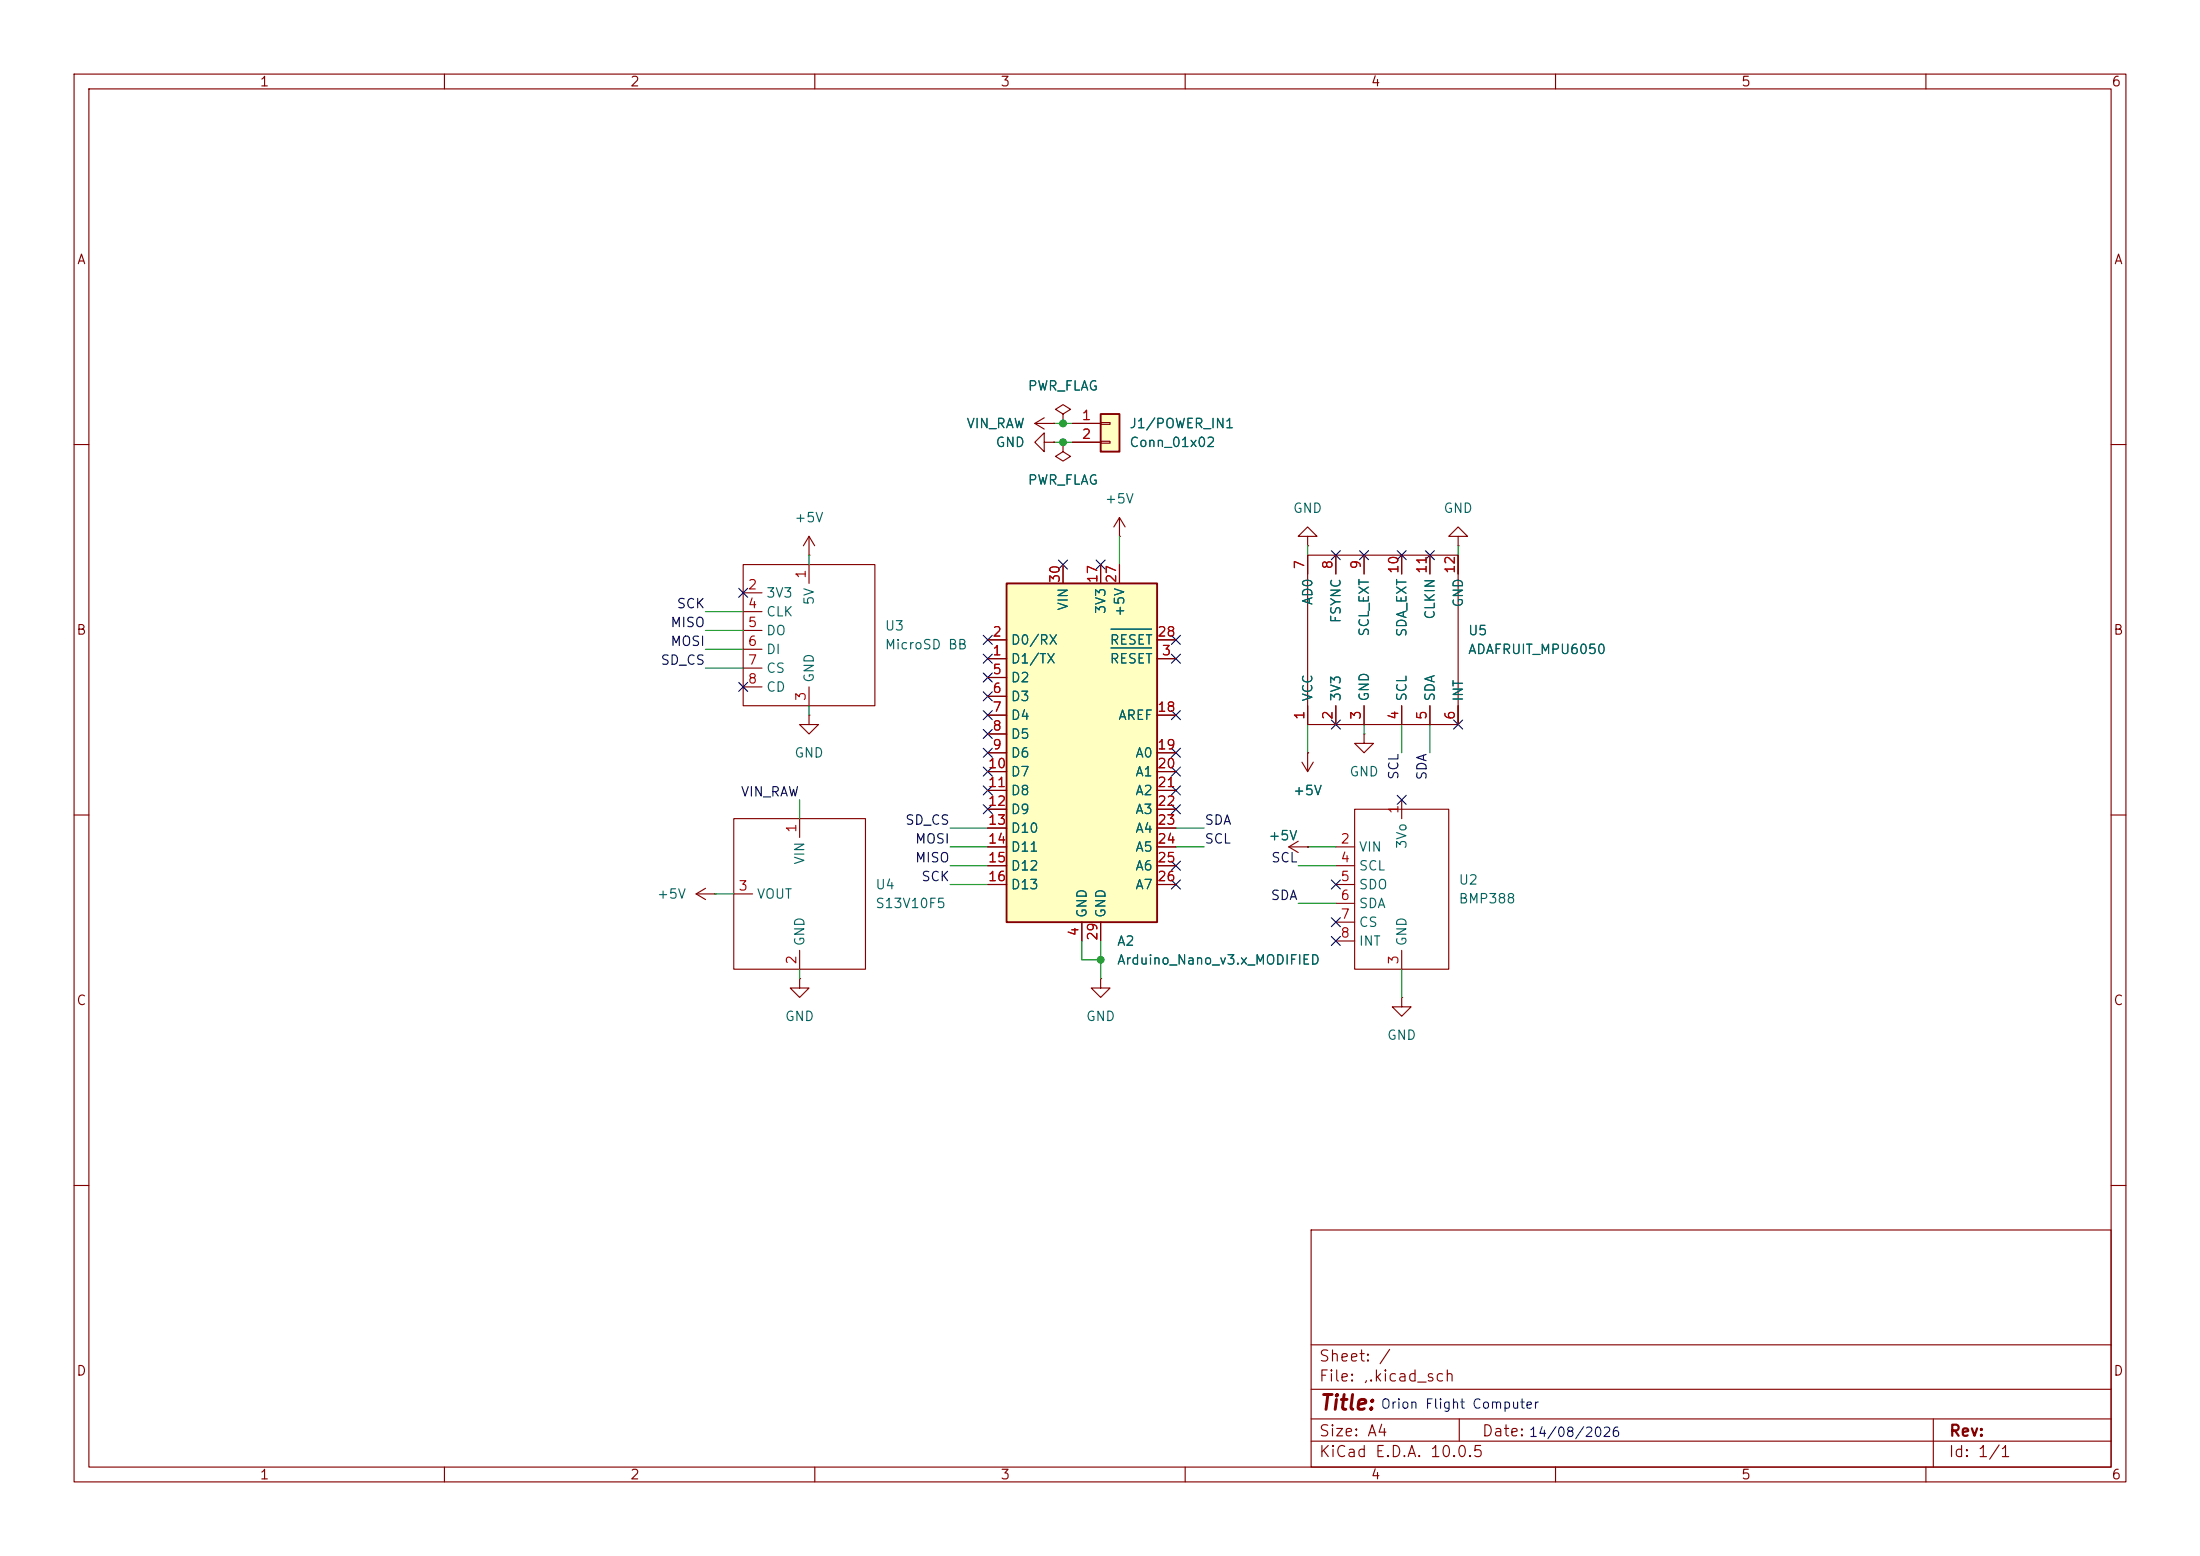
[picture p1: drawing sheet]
<svg xmlns="http://www.w3.org/2000/svg" width="297mm" height="210mm" viewBox="0 0 297 210" stroke-linecap="round" stroke-linejoin="round" font-family="sans-serif">
<g fill="none" stroke="#840000" stroke-width=".15">
<path d="M10 10h277v190h-277zM12 12h273v186h-273zM60 10v2M110 10v2M160 10v2M210 10v2M260 10v2M143.5 59.7v1.3l1 .6-1 .6-1-.6 1-.6M143.5 59.7h.1M10 60h2M196.8 72.4h1.3l-1.3-1.3-1.2 1.3h1.2v1.3M196.8 73.7h.1"/>
<path d="M285 60h2M10 110h2M174 114.3l1.3 .8M174 114.3h2.5M175.3 113.5l-1.3 .8M175.8 102.9l.7 1.2M176.5 114.3h.1M176.5 101.6h.1M176.5 101.6v2.5M177.3 102.9l-.8 1.2M285 110h2M148.6 132.1v1.3h1.3l-1.3 1.2-1.3-1.2h1.3"/>
<path d="M148.6 132.1h.1M189.2 134.6v1.3h1.3l-1.3 1.3-1.2-1.3h1.2M189.2 134.6h.1M10 160h2M177 166h108v32h-108zM285 160h2M60 198v2M110 198v2M160 198v2M177 194.5h108M177 191.5h108M177 187.5h108"/>
<path d="M177 181.5h108M197 191.5v3M210 198v2M260 198v2M261 191.5v6.5"/>
</g>
<path d="M148.6 55.9h2.5v5.1h-2.5z" fill="#ffffc2"/>
<path d="M148.6 55.9h2.5v5.1h-2.5z" fill="none" stroke="#840000" stroke-width=".25"/>
<g fill="none" stroke="#840000" stroke-width=".15">
<path d="M139.7 57.2h2.5M139.7 57.2l1.3 .7M141 59.7v-1.3l-1.3 1.3 1.3 1.3v-1.3h1.2M141 56.4l-1.3 .8M142.2 59.7h.1M142.2 57.2h.1M143.5 55.9l1-.7-1-.6-1 .6 1 .7v1.3M143.5 57.2h.1M144.8 57.2h3.8M144.8 59.7h3.8M148.6 57h1.3v.3h-1.3zM148.6 59.6h1.3v.2h-1.3z"/>
<path d="M100.3 76.2h17.8v19.1h-17.8zM109.2 74.9h.1M109.2 72.4l-.7 1.3M109.2 72.4l.8 1.3M109.2 72.4v2.5M109.2 76.2v2.5M151.1 72.4h.1M151.1 69.9l-.7 1.2M151.1 69.9l.8 1.2M151.1 69.9v2.5M176.5 74.9h20.3v22.9h-20.3zM176.5 72.4h1.3l-1.3-1.3-1.2 1.3h1.2v1.3"/>
<path d="M176.5 73.7h.1M176.5 74.9v2.6M180.3 74.9v2.6M184.1 74.9v2.6M189.2 74.9v2.6M193 74.9v2.6M196.8 74.9v2.6M100.3 80h2.6M100.3 82.6h2.6M100.3 85.1h2.6M100.3 87.6h2.6M100.3 90.2h2.6"/>
<path d="M100.3 92.7h2.6M109.2 96.5v1.3h1.3l-1.3 1.3-1.3-1.3h1.3M109.2 96.5h.1M109.2 92.7v2.6M176.5 95.3v2.5M180.3 95.3v2.5M184.1 99.1v1.2h1.3l-1.3 1.3-1.2-1.3h1.2M184.1 99.1h.1M184.1 95.3v2.5M189.2 95.3v2.5M193 95.3v2.5M196.8 95.3v2.5"/>
<path d="M95.2 119.9l-1.2 .8M99.1 110.5h17.7v20.3h-17.7zM107.9 110.5v2.5M94 120.7l1.2 .7M94 120.7h2.5M96.5 120.7h.1M99.1 120.7h2.5M107.9 132.1v1.3h1.3l-1.3 1.2-1.2-1.2h1.2M107.9 132.1h.1M107.9 128.3v2.5"/>
</g>
<path d="M135.9 78.7h20.3v45.8h-20.3z" fill="#ffffc2"/>
<path d="M135.9 78.7h20.3v45.8h-20.3z" fill="none" stroke="#840000" stroke-width=".25"/>
<g fill="none" stroke="#840000" stroke-width=".15">
<path d="M142.2 59.7h.1M142.2 57.2h.1M143.5 57.2h.1M143.5 59.7h.1M144.8 57.2h3.8M144.8 59.7h3.8M143.5 76.2v2.5M148.6 76.2v2.5M151.1 76.2v2.5M176.5 74.9v2.6M180.3 74.9v2.6M184.1 74.9v2.6"/>
<path d="M189.2 74.9v2.6M193 74.9v2.6M196.8 74.9v2.6M133.3 88.9h2.6M133.3 86.4h2.6M133.3 91.4h2.6M133.3 94h2.6M133.3 96.5h2.6M133.3 99.1h2.6M156.2 88.9h2.5M156.2 86.4h2.5M156.2 96.5h2.5"/>
<path d="M176.5 95.3v2.5M180.3 95.3v2.5M184.1 95.3v2.5M189.2 95.3v2.5M193 95.3v2.5M196.8 95.3v2.5M133.3 101.6h2.6M133.3 104.1h2.6M133.3 106.7h2.6M133.3 109.2h2.6M133.3 111.8h2.6M133.3 114.3h2.6"/>
<path d="M133.3 116.8h2.6M133.3 119.4h2.6M156.2 101.6h2.5M156.2 104.1h2.5M156.2 106.7h2.5M156.2 109.2h2.5M156.2 111.8h2.5M156.2 114.3h2.5M156.2 116.8h2.5M156.2 119.4h2.5M176.5 114.3h.1M176.5 101.6h.1"/>
<path d="M180.3 114.3h2.6M180.3 116.8h2.6M180.3 119.4h2.6M182.9 109.2h12.7v21.6h-12.7zM189.2 108v2.5M146 124.5v2.5M148.6 124.5v2.5M180.3 121.9h2.6M180.3 124.5h2.6M180.3 127h2.6M189.2 128.3v2.5"/>
</g>
<path d="M150 87.5h5.5M150 84.9h5.5" fill="none" stroke="#006464" stroke-width=".15"/>
<g fill="none" stroke="#009600" stroke-width=".15">
<path d="M142.2 59.7h2.6M142.2 57.2h2.6M109.2 74.9v1.3M151.1 72.4v3.8M176.5 73.7v1.2M196.8 73.7v1.2M95.2 85.1h5.1M95.2 82.6h5.1M95.2 87.6h5.1M95.2 90.2h5.1M109.2 95.3v1.2M176.5 97.8v3.8"/>
<path d="M184.1 97.8v1.3M189.2 97.8v3.8M193 97.8v3.8M107.9 108v2.5M128.3 116.8h5M128.3 111.8h5M128.3 114.3h5M128.3 119.4h5M158.7 111.8h3.9M158.7 114.3h3.9M175.3 116.8h5M176.5 114.3h3.8"/>
<path d="M96.5 120.7h2.6M107.9 130.8v1.3M146 127v2.5h2.6M148.6 127v5.1M175.3 121.9h5M189.2 130.8v3.8"/>
</g>
<g fill="none" stroke="#000084" stroke-width=".15">
<path d="M99.7 79.4l1.2 1.2M100.9 79.4l-1.2 1.2M142.9 75.6l1.2 1.2M144.1 75.6l-1.2 1.2M148 75.6l1.2 1.2M149.2 75.6l-1.2 1.2M179.7 74.3l1.2 1.2M180.9 74.3l-1.2 1.2M183.5 74.3l1.3 1.2M184.8 74.3l-1.3 1.2M188.6 74.3l1.2 1.2M189.8 74.3l-1.2 1.2"/>
<path d="M192.4 74.3l1.2 1.2M193.6 74.3l-1.2 1.2M99.7 92.1l1.2 1.2M100.9 92.1l-1.2 1.2M132.7 90.8l1.3 1.2M132.7 93.4l1.3 1.2M132.7 95.9l1.3 1.2M132.7 98.5l1.3 1.2M132.7 85.8l1.3 1.2M132.7 88.3l1.3 1.2M134 90.8l-1.3 1.2M134 85.8l-1.3 1.2"/>
<path d="M134 93.4l-1.3 1.2M134 95.9l-1.3 1.2M134 98.5l-1.3 1.2M134 88.3l-1.3 1.2M158.1 95.9l1.3 1.2M158.1 85.8l1.3 1.2M158.1 88.3l1.3 1.2M159.4 95.9l-1.3 1.2M159.4 85.8l-1.3 1.2M159.4 88.3l-1.3 1.2M179.7 97.2l1.2 1.2M180.9 97.2l-1.2 1.2"/>
<path d="M196.2 97.2l1.3 1.2M197.5 97.2l-1.3 1.2M132.7 106.1l1.3 1.2M132.7 108.6l1.3 1.2M132.7 101l1.3 1.2M132.7 103.5l1.3 1.2M134 106.1l-1.3 1.2M134 108.6l-1.3 1.2M134 101l-1.3 1.2M134 103.5l-1.3 1.2M158.1 108.6l1.3 1.2M158.1 103.5l1.3 1.2"/>
<path d="M158.1 106.1l1.3 1.2M158.1 101l1.3 1.2M158.1 118.8l1.3 1.2M158.1 116.2l1.3 1.2M159.4 108.6l-1.3 1.2M159.4 103.5l-1.3 1.2M159.4 106.1l-1.3 1.2M159.4 101l-1.3 1.2M159.4 118.8l-1.3 1.2M159.4 116.2l-1.3 1.2M179.7 118.8l1.2 1.2M180.9 118.8l-1.2 1.2"/>
<path d="M188.6 107.3l1.2 1.3M189.8 107.3l-1.2 1.3M179.7 123.9l1.2 1.2M179.7 126.4l1.2 1.2M180.9 123.9l-1.2 1.2M180.9 126.4l-1.2 1.2"/>
</g>
<g fill="#009600" stroke="#009600" stroke-width=".14">
<circle cx="148.6" cy="129.5" r=".46"/>
<circle cx="143.5" cy="57.2" r=".46"/>
<circle cx="143.5" cy="59.7" r=".46"/>
</g>
<text font-size="2" fill="#840000" x="178" y="190.8">Title:</text>
<g font-size="1.5" fill="#840000">
<text x="178" y="184.1">Sheet: /</text>
<text x="178" y="186.8">File: ,.kicad_sch</text>
<text x="178" y="197">KiCad E.D.A. 10.0.5</text>
<text x="178" y="194.2">Size: A4</text>
<text x="200" y="194.2">Date:</text>
<text x="263" y="197">Id: 1/1</text>
<text x="263" y="194.2">Rev:</text>
</g>
<g font-size="1.3" fill="#840000">
<text x="35" y="12">1</text>
<text x="85" y="12">2</text>
<text x="135" y="12">3</text>
<text x="185" y="12">4</text>
<text x="235" y="12">5</text>
<text x="285" y="12">6</text>
<text x="10.3" y="36">A</text>
<text x="285.3" y="36">A</text>
<text x="10.2" y="86">B</text>
<text x="285.2" y="86">B</text>
<text x="10.2" y="136">C</text>
<text x="285.2" y="136">C</text>
<text x="10.2" y="186">D</text>
<text x="285.2" y="186">D</text>
<text x="35" y="200">1</text>
<text x="85" y="200">2</text>
<text x="135" y="200">3</text>
<text x="185" y="200">4</text>
<text x="235" y="200">5</text>
<text x="285" y="200">6</text>
</g>
<g font-size="1.3" fill="#006464">
<text x="138.7" y="53">PWR_FLAG</text>
<text x="130.4" y="58.1">VIN_RAW</text>
<text x="152.4" y="58.1">J1/POWER_IN1</text>
<text x="134.3" y="60.7">GND</text>
<text x="138.7" y="65.7">PWR_FLAG</text>
<text x="152.4" y="60.7">Conn_01x02</text>
<text x="107.2" y="70.8">+5V</text>
<text x="149.1" y="68.3">+5V</text>
<text x="174.5" y="69.5">GND</text>
<text x="194.8" y="69.5">GND</text>
<text x="103.4" y="81">3V3</text>
<text x="103.4" y="83.5">CLK</text>
<text x="110.2" y="81.8" transform="rotate(-90 110.2 81.8)">5V</text>
<text x="144.5" y="82.5" transform="rotate(-90 144.5 82.5)">VIN</text>
<text x="149.6" y="83" transform="rotate(-90 149.6 83)">3V3</text>
<text x="152.1" y="83.3" transform="rotate(-90 152.1 83.3)">+5V</text>
<text x="177.5" y="81.8" transform="rotate(-90 177.5 81.8)">AD0</text>
<text x="194" y="83.7" transform="rotate(-90 194 83.7)">CLKIN</text>
<text x="197.8" y="82.1" transform="rotate(-90 197.8 82.1)">GND</text>
<text x="103.4" y="86.1">DO</text>
<text x="103.4" y="88.6">DI</text>
<text x="119.4" y="85.4">U3</text>
<text x="119.4" y="88">MicroSD BB</text>
<text x="136.4" y="89.9">D1/TX</text>
<text x="136.4" y="87.3">D0/RX</text>
<text x="149.7" y="89.9">RESET</text>
<text x="149.7" y="87.3">RESET</text>
<text x="181.3" y="84.2" transform="rotate(-90 181.3 84.2)">FSYNC</text>
<text x="185.1" y="86" transform="rotate(-90 185.1 86)">SCL_EXT</text>
<text x="190.2" y="86.1" transform="rotate(-90 190.2 86.1)">SDA_EXT</text>
<text x="198.1" y="86.1">U5</text>
<text x="198.1" y="88.6">ADAFRUIT_MPU6050</text>
<text x="103.4" y="91.1">CS</text>
<text x="103.4" y="93.7">CD</text>
<text x="110.2" y="92.2" transform="rotate(-90 110.2 92.2)">GND</text>
<text x="136.4" y="92.4">D2</text>
<text x="136.4" y="94.9">D3</text>
<text x="177.5" y="94.8" transform="rotate(-90 177.5 94.8)">VCC</text>
<text x="181.3" y="94.8" transform="rotate(-90 181.3 94.8)">3V3</text>
<text x="185.1" y="94.8" transform="rotate(-90 185.1 94.8)">GND</text>
<text x="190.2" y="94.8" transform="rotate(-90 190.2 94.8)">SCL</text>
<text x="194" y="94.8" transform="rotate(-90 194 94.8)">SDA</text>
<text x="197.8" y="94.8" transform="rotate(-90 197.8 94.8)">INT</text>
<text x="136.4" y="97.5">D4</text>
<text x="136.4" y="100">D5</text>
<text x="150.9" y="97.5">AREF</text>
<text x="107.2" y="102.6">GND</text>
<text x="136.4" y="102.6">D6</text>
<text x="136.4" y="105.1">D7</text>
<text x="136.4" y="107.6">D8</text>
<text x="153.2" y="102.6">A0</text>
<text x="153.2" y="105.1">A1</text>
<text x="153.2" y="107.6">A2</text>
<text x="174.5" y="107.6">+5V</text>
<text x="182.1" y="105.1">GND</text>
<text x="136.4" y="110.2">D9</text>
<text x="136.4" y="112.7">D10</text>
<text x="153.2" y="110.2">A3</text>
<text x="153.2" y="112.7">A4</text>
<text x="171.2" y="113.7">+5V</text>
<text x="108.9" y="116.8" transform="rotate(-90 108.9 116.8)">VIN</text>
<text x="136.4" y="115.3">D11</text>
<text x="136.4" y="117.8">D12</text>
<text x="153.2" y="115.3">A5</text>
<text x="153.2" y="117.8">A6</text>
<text x="183.4" y="115.3">VIN</text>
<text x="183.4" y="117.8">SCL</text>
<text x="190.2" y="114.7" transform="rotate(-90 190.2 114.7)">3Vo</text>
<text x="196.8" y="119.7">U2</text>
<text x="88.6" y="121.6">+5V</text>
<text x="102.1" y="121.6">VOUT</text>
<text x="118.1" y="120.3">U4</text>
<text x="118.1" y="122.9">S13V10F5</text>
<text x="136.4" y="120.3">D13</text>
<text x="147" y="124" transform="rotate(-90 147 124)">GND</text>
<text x="149.6" y="124" transform="rotate(-90 149.6 124)">GND</text>
<text x="153.2" y="120.3">A7</text>
<text x="183.4" y="120.3">SDO</text>
<text x="183.4" y="122.9">SDA</text>
<text x="183.4" y="125.4">CS</text>
<text x="196.8" y="122.2">BMP388</text>
<text x="108.9" y="127.8" transform="rotate(-90 108.9 127.8)">GND</text>
<text x="150.7" y="128">A2</text>
<text x="150.7" y="130.5">Arduino_Nano_v3.x_MODIFIED</text>
<text x="183.4" y="128">INT</text>
<text x="190.2" y="127.8" transform="rotate(-90 190.2 127.8)">GND</text>
<text x="105.9" y="138.1">GND</text>
<text x="146.5" y="138.1">GND</text>
<text x="187.2" y="140.7">GND</text>
</g>
<g font-size="1.3" fill="#a90000">
<text x="146" y="57">1</text>
<text x="146" y="59.6">2</text>
<text x="176.4" y="76.9" transform="rotate(-90 176.4 76.9)">7</text>
<text x="180.2" y="76.9" transform="rotate(-90 180.2 76.9)">8</text>
<text x="184" y="76.9" transform="rotate(-90 184 76.9)">9</text>
<text x="189.1" y="77.5" transform="rotate(-90 189.1 77.5)">10</text>
<text x="192.9" y="77.5" transform="rotate(-90 192.9 77.5)">11</text>
<text x="196.7" y="77.5" transform="rotate(-90 196.7 77.5)">12</text>
<text x="100.9" y="79.9">2</text>
<text x="100.9" y="82.4">4</text>
<text x="109.1" y="78.2" transform="rotate(-90 109.1 78.2)">1</text>
<text x="143.4" y="78.8" transform="rotate(-90 143.4 78.8)">30</text>
<text x="148.5" y="78.8" transform="rotate(-90 148.5 78.8)">17</text>
<text x="151" y="78.8" transform="rotate(-90 151 78.8)">27</text>
<text x="100.9" y="85">5</text>
<text x="100.9" y="87.5">6</text>
<text x="133.9" y="88.8">1</text>
<text x="133.9" y="86.2">2</text>
<text x="156.1" y="86.2">28</text>
<text x="156.7" y="88.8">3</text>
<text x="100.9" y="90">7</text>
<text x="100.9" y="92.6">8</text>
<text x="109.1" y="94.7" transform="rotate(-90 109.1 94.7)">3</text>
<text x="133.9" y="91.3">5</text>
<text x="133.9" y="93.8">6</text>
<text x="133.9" y="96.4">7</text>
<text x="133.9" y="98.9">8</text>
<text x="133.9" y="101.5">9</text>
<text x="156.1" y="96.4">18</text>
<text x="156.1" y="101.5">19</text>
<text x="176.4" y="97.3" transform="rotate(-90 176.4 97.3)">1</text>
<text x="180.2" y="97.3" transform="rotate(-90 180.2 97.3)">2</text>
<text x="184" y="97.3" transform="rotate(-90 184 97.3)">3</text>
<text x="189.1" y="97.3" transform="rotate(-90 189.1 97.3)">4</text>
<text x="192.9" y="97.3" transform="rotate(-90 192.9 97.3)">5</text>
<text x="196.7" y="97.3" transform="rotate(-90 196.7 97.3)">6</text>
<text x="133.3" y="104">10</text>
<text x="133.3" y="106.5">11</text>
<text x="156.1" y="104">20</text>
<text x="156.1" y="106.5">21</text>
<text x="107.8" y="112.5" transform="rotate(-90 107.8 112.5)">1</text>
<text x="133.3" y="109.1">12</text>
<text x="133.3" y="111.6">13</text>
<text x="156.1" y="109.1">22</text>
<text x="156.1" y="111.6">23</text>
<text x="189.1" y="110" transform="rotate(-90 189.1 110)">1</text>
<text x="133.3" y="114.2">14</text>
<text x="133.3" y="116.7">15</text>
<text x="133.3" y="119.2">16</text>
<text x="156.1" y="114.2">24</text>
<text x="156.1" y="116.7">25</text>
<text x="156.1" y="119.2">26</text>
<text x="180.9" y="114.2">2</text>
<text x="180.9" y="116.7">4</text>
<text x="180.9" y="119.2">5</text>
<text x="99.6" y="120.5">3</text>
<text x="180.9" y="121.8">6</text>
<text x="180.9" y="124.3">7</text>
<text x="107.8" y="130.3" transform="rotate(-90 107.8 130.3)">2</text>
<text x="145.9" y="126.5" transform="rotate(-90 145.9 126.5)">4</text>
<text x="148.5" y="127.1" transform="rotate(-90 148.5 127.1)">29</text>
<text x="180.9" y="126.9">8</text>
<text x="189.1" y="130.3" transform="rotate(-90 189.1 130.3)">3</text>
</g>
<g font-size="1.3" fill="#0f0f0f">
<text x="91.3" y="82.4">SCK</text>
<text x="90.4" y="87.5">MOSI</text>
<text x="90.4" y="85">MISO</text>
<text x="89.1" y="90">SD_CS</text>
<text x="99.9" y="107.8">VIN_RAW</text>
<text x="189.1" y="105.3" transform="rotate(-90 189.1 105.3)">SCL</text>
<text x="192.9" y="105.4" transform="rotate(-90 192.9 105.4)">SDA</text>
<text x="122.1" y="111.6">SD_CS</text>
<text x="162.5" y="111.6">SDA</text>
<text x="123.4" y="116.7">MISO</text>
<text x="123.4" y="114.2">MOSI</text>
<text x="124.3" y="119.3">SCK</text>
<text x="162.5" y="114.2">SCL</text>
<text x="171.5" y="116.7">SCL</text>
<text x="171.5" y="121.8">SDA</text>
</g>
<g font-size="1.3" fill="#0000c2">
<text x="186.3" y="190.5">Orion Flight Computer</text>
<text x="206.3" y="194.3">14/08/2026</text>
</g>
</svg>
